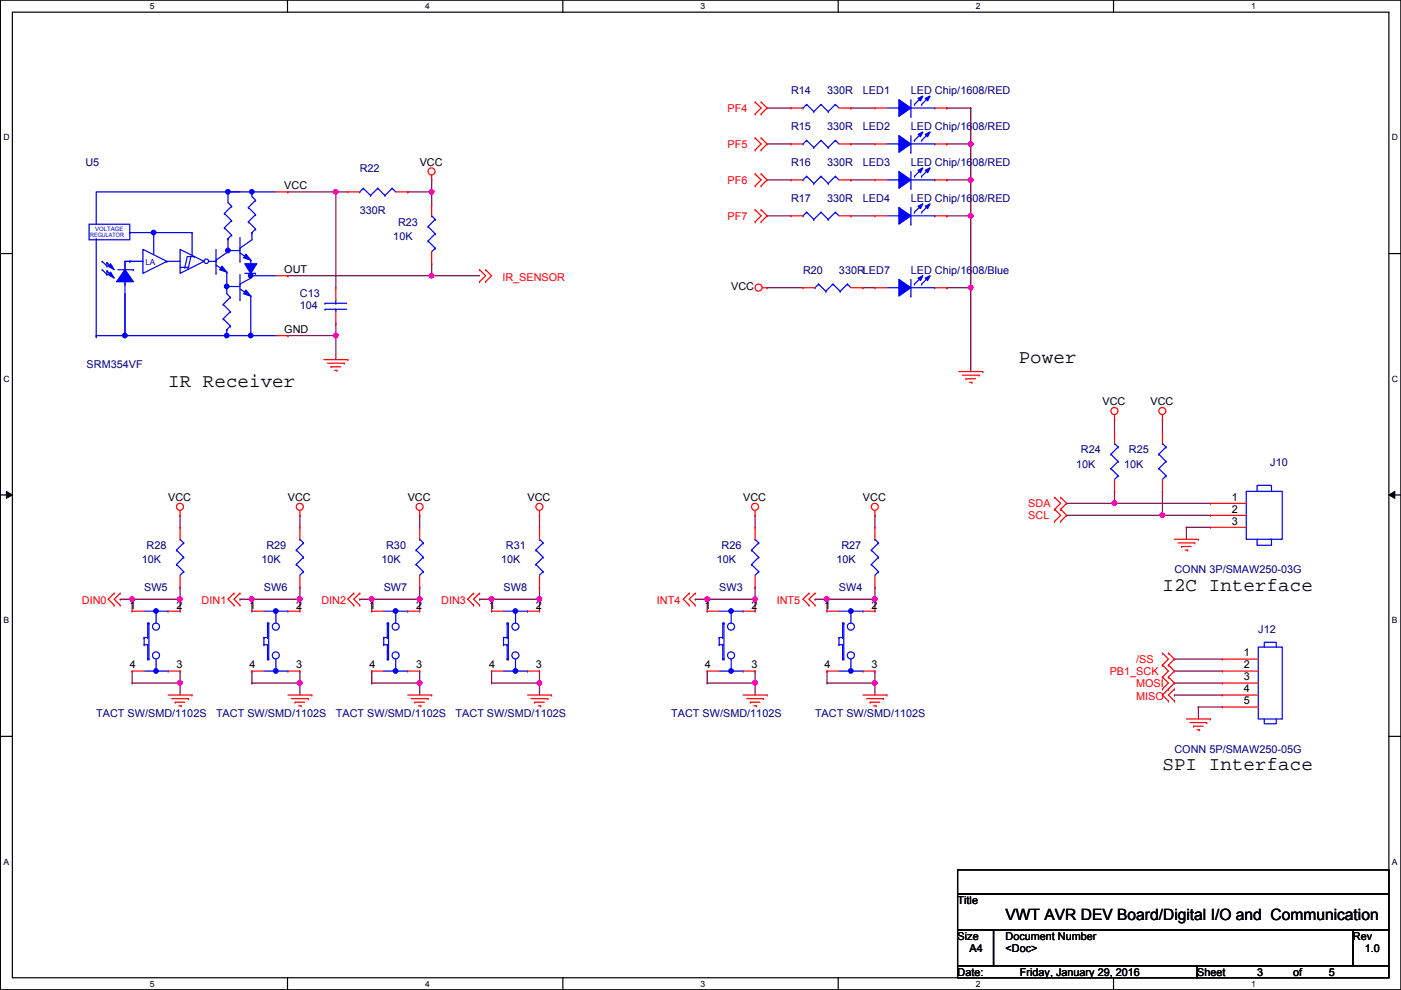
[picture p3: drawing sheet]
<svg xmlns="http://www.w3.org/2000/svg" width="297mm" height="210mm" viewBox="0 0 297 210" stroke-linecap="round" stroke-linejoin="round" font-family="sans-serif">
<path d="M.1 0h296.9v209.8h-296.9zM2.6 2.6h291.9v204.7h-291.9z" fill="none" stroke="#000" stroke-width=".25"/>
<g fill="#fff">
<path d="M31.8 .3h1v2h-1z"/>
<path d="M31.8 207.6h1v1.9h-1z"/>
</g>
<path d="M61 0v2.6M61 207.3v2.5" fill="none" stroke="#000" stroke-width=".25"/>
<g fill="#fff">
<path d="M90.1 .3h1v2h-1z"/>
<path d="M90.1 207.6h1v1.9h-1z"/>
</g>
<path d="M119.3 0v2.6M119.3 207.3v2.5" fill="none" stroke="#000" stroke-width=".25"/>
<g fill="#fff">
<path d="M148.5 .3h1v2h-1z"/>
<path d="M148.5 207.6h1v1.9h-1z"/>
</g>
<path d="M177.7 0v2.6M177.7 207.3v2.5" fill="none" stroke="#000" stroke-width=".25"/>
<g fill="#fff">
<path d="M206.9 .3h1v2h-1z"/>
<path d="M206.9 207.6h1v1.9h-1z"/>
</g>
<path d="M236.1 0v2.6M236.1 207.3v2.5" fill="none" stroke="#000" stroke-width=".25"/>
<g fill="#fff">
<path d="M265.3 .3h.9v2h-.9z"/>
<path d="M265.3 207.6h.9v1.9h-.9z"/>
<path d="M.7 28.2h1.3v1.9h-1.3z"/>
<path d="M295.1 28.2h1.3v1.9h-1.3z"/>
<path d="M.7 79.3h1.3v2h-1.3z"/>
<path d="M295.1 79.3h1.3v2h-1.3z"/>
</g>
<path d="M.1 53.8h2.5M294.5 53.8h2.5" fill="none" stroke="#000" stroke-width=".25"/>
<g fill="#fff">
<path d="M.7 130.5h1.2v2h-1.2z"/>
<path d="M295.1 130.5h1.2v2h-1.2z"/>
</g>
<path d="M.1 104.9h2.5M294.5 104.9h2.5" fill="none" stroke="#000" stroke-width=".25"/>
<path d="M1.4 104.2l1.2 .7-1.2 .8zM294.5 104.9l1.2-.7v1.5z" fill="#000"/>
<path d="M1.4 104.2l1.2 .7-1.2 .8zM294.5 104.9l1.2-.7v1.5z" fill="none" stroke="#000" stroke-width=".21"/>
<g fill="#fff">
<path d="M.7 181.7h1.2v2h-1.2z"/>
<path d="M295.1 181.7h1.2v2h-1.2z"/>
</g>
<path d="M.1 156.1h2.5M294.5 156.1h2.5" fill="none" stroke="#000" stroke-width=".25"/>
<path d="M38.2 144.8h.1M38.2 144.8v2.6" fill="none" stroke="#800040" stroke-width=".25"/>
<circle cx="38.2" cy="144.8" r=".49" fill="#f0f"/>
<circle cx="38.2" cy="144.8" r=".49" fill="none" stroke="#f0f" stroke-width=".25"/>
<path d="M28 127h.1M28 127h10.2M38.2 127h.1M38.2 127v2.6M28 142.3h.1M28 144.8h.1M28 142.3v2.5M28 144.8h10.2" fill="none" stroke="#800040" stroke-width=".25"/>
<circle cx="38.2" cy="127" r=".49" fill="#f0f"/>
<circle cx="38.2" cy="127" r=".49" fill="none" stroke="#f0f" stroke-width=".25"/>
<circle cx="28" cy="127" r=".49" fill="#f0f"/>
<circle cx="28" cy="127" r=".49" fill="none" stroke="#f0f" stroke-width=".25"/>
<path d="M38.2 109.3h.1M38.2 109.3v2.5M25.5 127h.1M25.5 127h2.5M28 127h.1M28 127v2.6M38.2 124.5h.1M38.2 124.5v2.5M63.6 144.8h.1M63.6 144.8v2.6" fill="none" stroke="#800040" stroke-width=".25"/>
<circle cx="63.6" cy="144.8" r=".49" fill="#f0f"/>
<circle cx="63.6" cy="144.8" r=".49" fill="none" stroke="#f0f" stroke-width=".25"/>
<path d="M53.4 127h.1M53.4 127h10.2M63.6 127h.1M63.6 127v2.6M53.4 142.3h.1M53.4 144.8h.1M53.4 142.3v2.5M53.4 144.8h10.2" fill="none" stroke="#800040" stroke-width=".25"/>
<circle cx="63.6" cy="127" r=".49" fill="#f0f"/>
<circle cx="63.6" cy="127" r=".49" fill="none" stroke="#f0f" stroke-width=".25"/>
<circle cx="53.4" cy="127" r=".49" fill="#f0f"/>
<circle cx="53.4" cy="127" r=".49" fill="none" stroke="#f0f" stroke-width=".25"/>
<g fill="none" stroke="#800040" stroke-width=".25">
<path d="M63.6 109.3h.1M63.6 109.3v2.5M50.9 127h.1M50.9 127h2.5M53.4 127h.1M53.4 127v2.6M63.6 124.5h.1M63.6 124.5v2.5M78.8 142.3h.1M78.8 144.8h.1M78.8 142.3v2.5M78.8 144.8h10.2"/>
<path d="M89 144.8h.1M89 144.8v2.6"/>
</g>
<circle cx="89" cy="144.8" r=".49" fill="#f0f"/>
<circle cx="89" cy="144.8" r=".49" fill="none" stroke="#f0f" stroke-width=".25"/>
<path d="M78.8 127h.1M78.8 127h10.2M89 127h.1M89 127v2.6" fill="none" stroke="#800040" stroke-width=".25"/>
<circle cx="89" cy="127" r=".49" fill="#f0f"/>
<circle cx="89" cy="127" r=".49" fill="none" stroke="#f0f" stroke-width=".25"/>
<circle cx="78.8" cy="127" r=".49" fill="#f0f"/>
<circle cx="78.8" cy="127" r=".49" fill="none" stroke="#f0f" stroke-width=".25"/>
<path d="M89 109.3h.1M89 109.3v2.5M76.3 127h.1M76.3 127h2.5M78.8 127h.1M78.8 127v2.6M89 124.5h.1M89 124.5v2.5M114.4 144.8h.1M114.4 144.8v2.6" fill="none" stroke="#800040" stroke-width=".25"/>
<circle cx="114.4" cy="144.8" r=".49" fill="#f0f"/>
<circle cx="114.4" cy="144.8" r=".49" fill="none" stroke="#f0f" stroke-width=".25"/>
<path d="M104.2 127h.1M104.2 127h10.2M114.4 127h.1M114.4 127v2.6M104.2 142.3h.1M104.2 144.8h.1M104.2 142.3v2.5M104.2 144.8h10.2" fill="none" stroke="#800040" stroke-width=".25"/>
<circle cx="114.4" cy="127" r=".49" fill="#f0f"/>
<circle cx="114.4" cy="127" r=".49" fill="none" stroke="#f0f" stroke-width=".25"/>
<circle cx="104.2" cy="127" r=".49" fill="#f0f"/>
<circle cx="104.2" cy="127" r=".49" fill="none" stroke="#f0f" stroke-width=".25"/>
<path d="M114.4 109.3h.1M114.4 109.3v2.5M101.7 127h.1M101.7 127h2.5M104.2 127h.1M104.2 127v2.6M114.4 124.5h.1M114.4 124.5v2.5M160.1 144.8h.1M160.1 144.8v2.6" fill="none" stroke="#800040" stroke-width=".25"/>
<circle cx="160.1" cy="144.8" r=".49" fill="#f0f"/>
<circle cx="160.1" cy="144.8" r=".49" fill="none" stroke="#f0f" stroke-width=".25"/>
<path d="M149.9 127h.1M149.9 127h10.2M160.1 127h.1M160.1 127v2.6M149.9 142.3h.1M149.9 144.8h.1M149.9 142.3v2.5M149.9 144.8h10.2" fill="none" stroke="#800040" stroke-width=".25"/>
<circle cx="160.1" cy="127" r=".49" fill="#f0f"/>
<circle cx="160.1" cy="127" r=".49" fill="none" stroke="#f0f" stroke-width=".25"/>
<circle cx="149.9" cy="127" r=".49" fill="#f0f"/>
<circle cx="149.9" cy="127" r=".49" fill="none" stroke="#f0f" stroke-width=".25"/>
<path d="M160.1 109.3h.1M160.1 109.3v2.5M147.4 127h.1M147.4 127h2.5M149.9 127h.1M149.9 127v2.6M160.1 124.5h.1M160.1 124.5v2.5M185.5 144.8h.1M185.5 144.8v2.6" fill="none" stroke="#800040" stroke-width=".25"/>
<circle cx="185.5" cy="144.8" r=".49" fill="#f0f"/>
<circle cx="185.5" cy="144.8" r=".49" fill="none" stroke="#f0f" stroke-width=".25"/>
<path d="M175.3 127h.1M175.3 127h10.2M185.5 127h.1M185.5 127v2.6M175.3 142.3h.1M175.3 144.8h.1M175.3 142.3v2.5M175.3 144.8h10.2" fill="none" stroke="#800040" stroke-width=".25"/>
<circle cx="185.5" cy="127" r=".49" fill="#f0f"/>
<circle cx="185.5" cy="127" r=".49" fill="none" stroke="#f0f" stroke-width=".25"/>
<circle cx="175.3" cy="127" r=".49" fill="#f0f"/>
<circle cx="175.3" cy="127" r=".49" fill="none" stroke="#f0f" stroke-width=".25"/>
<g fill="none" stroke="#800040" stroke-width=".25">
<path d="M162.6 22.9h.1M162.6 30.5h.1M162.6 38.1h.1M162.6 22.9h5.1M162.6 30.5h5.1M162.6 38.1h5.1M180.4 22.9h.1M180.4 30.5h.1M180.4 38.1h.1M180.4 22.9h5.1M180.4 30.5h5.1M180.4 38.1h5.1"/>
<path d="M200.7 22.9h.1M200.7 22.9h5.1M205.8 22.9h.1M205.8 22.9v7.6M162.6 45.8h.1M162.6 45.8h5.1M180.4 45.8h.1M180.4 45.8h5.1M200.7 45.8h.1M200.7 45.8h5.1M205.8 45.8h.1M205.8 45.8v15.2h-5.1"/>
<path d="M183 61h.1M183 61h2.5M200.7 61h.1M185.5 109.3h.1M185.5 109.3v2.5M172.8 127h.1M172.8 127h2.5M175.3 127h.1M175.3 127v2.6M185.5 124.5h.1M185.5 124.5v2.5M38.2 142.3h.1"/>
<path d="M38.2 142.3v2.5M63.6 142.3h.1M63.6 142.3v2.5M89 142.3h.1M89 142.3v2.5M114.4 142.3h.1M114.4 142.3v2.5M160.1 142.3h.1M160.1 142.3v2.5M185.5 142.3h.1M185.5 142.3v2.5"/>
</g>
<circle cx="205.8" cy="45.7" r=".49" fill="#f0f"/>
<circle cx="205.8" cy="45.7" r=".49" fill="none" stroke="#f0f" stroke-width=".25"/>
<path d="M200.7 38.1h.1M200.7 38.1h5.1M205.8 38.1h.1M205.8 38.1v7.7" fill="none" stroke="#800040" stroke-width=".25"/>
<circle cx="205.8" cy="38.1" r=".49" fill="#f0f"/>
<circle cx="205.8" cy="38.1" r=".49" fill="none" stroke="#f0f" stroke-width=".25"/>
<path d="M200.7 30.5h.1M200.7 30.5h5.1M205.8 30.5h.1M205.8 30.5v7.6" fill="none" stroke="#800040" stroke-width=".25"/>
<circle cx="205.8" cy="30.5" r=".49" fill="#f0f"/>
<circle cx="205.8" cy="30.5" r=".49" fill="none" stroke="#f0f" stroke-width=".25"/>
<path d="M236.3 88.9h.1M236.3 88.9v2.6M246.5 88.9h.1M246.5 88.9v2.6M236.3 106.7h.1M236.3 104.2h.1M236.3 104.2v2.5M236.3 106.7h20.3" fill="none" stroke="#800040" stroke-width=".25"/>
<circle cx="236.3" cy="106.7" r=".49" fill="#f0f"/>
<circle cx="236.3" cy="106.7" r=".49" fill="none" stroke="#f0f" stroke-width=".25"/>
<path d="M246.5 109.3h.1M246.5 104.2h.1M246.5 109.3h10.1M246.5 104.2v5.1" fill="none" stroke="#800040" stroke-width=".25"/>
<circle cx="246.4" cy="109.2" r=".49" fill="#f0f"/>
<circle cx="246.4" cy="109.2" r=".49" fill="none" stroke="#f0f" stroke-width=".25"/>
<g fill="none" stroke="#800040" stroke-width=".25">
<path d="M205.8 61h.1M205.8 61v17.8M251.5 111.8h.1M251.5 111.8v2.5M251.5 111.8h5.1M249 139.7h.1M249 139.7h10.2M249 142.3h.1M249 144.8h.1M249 147.4h.1M249 142.3h10.2M249 144.8h10.2"/>
<path d="M249 147.4h10.2M254.1 149.9h.1M254.1 149.9h5.1M254.1 149.9v2.5"/>
</g>
<circle cx="205.8" cy="61" r=".49" fill="#f0f"/>
<circle cx="205.8" cy="61" r=".49" fill="none" stroke="#f0f" stroke-width=".25"/>
<path d="M61 71.2h.1M61 71.2h10.2M71.2 71.2h.1M71.2 71.2v5" fill="none" stroke="#800040" stroke-width=".25"/>
<circle cx="71.2" cy="71.1" r=".49" fill="#f0f"/>
<circle cx="71.2" cy="71.1" r=".49" fill="none" stroke="#f0f" stroke-width=".25"/>
<path d="M91.5 40.7h.1M91.5 40.7v2.5" fill="none" stroke="#800040" stroke-width=".25"/>
<circle cx="91.5" cy="40.7" r=".49" fill="#f0f"/>
<circle cx="91.5" cy="40.7" r=".49" fill="none" stroke="#f0f" stroke-width=".25"/>
<path d="M71.2 40.7h.1M71.2 40.7v20.3M71.2 68.6h.1M71.2 68.6v2.6M162.6 61h.1M162.6 61h7.7M226.1 109.3h.1M226.1 106.7h.1M226.1 109.3h20.4M226.1 106.7h10.2" fill="none" stroke="#800040" stroke-width=".25"/>
<circle cx="71.2" cy="40.7" r=".49" fill="#f0f"/>
<circle cx="71.2" cy="40.7" r=".49" fill="none" stroke="#f0f" stroke-width=".25"/>
<path d="M91.5 58.5h.1M91.5 58.5h10.2" fill="none" stroke="#800040" stroke-width=".25"/>
<circle cx="91.5" cy="58.4" r=".49" fill="#f0f"/>
<circle cx="91.5" cy="58.4" r=".49" fill="none" stroke="#f0f" stroke-width=".25"/>
<path d="M91.5 38.1h.1M91.5 38.1v2.6h-5.1M61 40.7h.1M61 58.5h.1M61 40.7h12.7M71.2 40.7h.1M86.4 40.7h.1M91.5 55.9h.1M91.5 55.9v2.6h-30.5" fill="none" stroke="#800040" stroke-width=".25"/>
<g fill="none" stroke="#f00" stroke-width=".25">
<path d="M91.5 38.1h.1M91.5 37.1v1M160.1 24.2h.1M160.1 21.6h.1M160.1 31.8h.1M160.1 29.3h.1M160.1 39.4h.1M160.1 36.9h.1M160.1 21.6l1.3 1.3-1.3 1.3M160.1 29.3l1.3 1.2-1.3 1.3M160.1 36.9l1.3 1.2-1.3 1.3M161.4 21.6h.1"/>
<path d="M161.4 24.2h.1M161.4 29.3h.1M161.4 31.8h.1M161.4 36.9h.1M161.4 39.4h.1M161.4 21.6l1.2 1.3-1.2 1.3M161.4 29.3l1.2 1.2-1.2 1.3M161.4 36.9l1.2 1.2-1.2 1.3M167.7 30.5h.1M167.7 22.9h.1M167.7 30.5h2.6M167.7 22.9h2.6"/>
<path d="M177.9 30.5h2.5M177.9 22.9h2.5M180.4 30.5h.1M180.4 22.9h.1M101.7 57.2h.1M101.7 59.7h.1M101.7 57.2l1.3 1.3-1.3 1.2M103 57.2h.1M103 59.7h.1M103 57.2l1.2 1.3-1.2 1.2M160.1 47h.1M160.1 44.5h.1"/>
<path d="M160.1 44.5l1.3 1.3-1.3 1.2M161.4 44.5h.1M161.4 47h.1M161.4 44.5l1.2 1.3-1.2 1.2M68.7 76.2h5M69.4 77h3.6M70.2 77.8h.1M70.2 77.8h2M70.9 78.5h.6M71.5 78.5h.1M73 77h.1M73.7 76.2h.1"/>
<path d="M161.6 61h1M162.6 61h.1M203.3 78.8h5.1M204 79.5h3.6M207.6 79.5h.1M208.4 78.8h.1M204.8 80.3h.1M204.8 80.3h2M205.6 81.1h.5M206.1 81.1h.1M236.3 88.9h.1M236.3 87.9v1"/>
<path d="M246.5 88.9h.1M246.5 87.9v1M38.2 109.3h.1M38.2 108.2v1.1M63.6 109.3h.1M63.6 108.2v1.1M89 109.3h.1M89 111.8h.1M89 108.2v1.1M89 111.8v2.5M114.4 109.3h.1M114.4 108.2v1.1"/>
<path d="M160.1 109.3h.1M160.1 108.2v1.1M185.5 109.3h.1M185.5 108.2v1.1M223.6 110.5h.1M223.6 108h.1M223.6 105.5h.1M223.6 108l1.3 1.3-1.3 1.2M223.6 105.5l1.3 1.2-1.3 1.3M224.9 108h.1M224.9 110.5h.1M224.9 105.5h.1"/>
<path d="M224.9 108l1.2 1.3-1.2 1.2M224.9 105.5l1.2 1.2-1.2 1.3M249 114.3h5.1M249.8 115.1h3.5M250.5 115.9h.1M250.5 115.9h2.1M251.3 116.6h.5M251.8 116.6h.1M253.3 115.1h.1M254.1 114.3h.1M24.2 125.8h.1M24.2 128.3h.1"/>
<path d="M24.2 125.8l-1.3 1.2 1.3 1.3M25.5 125.8h.1M25.5 128.3h.1M25.5 125.8l-1.3 1.2 1.3 1.3M49.6 125.8h.1M49.6 128.3h.1M49.6 125.8l-1.3 1.2 1.3 1.3M50.9 125.8h.1M50.9 128.3h.1M50.9 125.8l-1.3 1.2 1.3 1.3M75 125.8h.1M75 128.3h.1"/>
<path d="M75 125.8l-1.3 1.2 1.3 1.3M76.3 125.8h.1M76.3 128.3h.1M76.3 125.8l-1.3 1.2 1.3 1.3M89 124.5h.1M89 122v2.5M100.4 125.8h.1M100.4 128.3h.1M100.4 125.8l-1.3 1.2 1.3 1.3M101.7 125.8h.1M101.7 128.3h.1M101.7 125.8l-1.3 1.2 1.3 1.3"/>
<path d="M146.1 125.8h.1M146.1 128.3h.1M146.1 125.8l-1.2 1.2 1.2 1.3M147.4 125.8h.1M147.4 128.3h.1M147.4 125.8l-1.3 1.2 1.3 1.3M171.5 125.8h.1M171.5 128.3h.1M171.5 125.8l-1.2 1.2 1.2 1.3M172.8 125.8h.1M172.8 128.3h.1M172.8 125.8l-1.3 1.2 1.3 1.3"/>
<path d="M246.5 138.5h.1M246.5 138.5l1.2 1.2-1.2 1.3M247.7 138.5h.1M247.7 138.5l1.3 1.2-1.3 1.3M35.6 147.4h5.1M36.4 148.1h3.6M37.2 148.9h.1M37.2 148.9h2M37.9 149.6h.5M38.4 149.6h.1M40 148.1h.1M40.7 147.4h.1"/>
<path d="M61 147.4h5.1M61.8 148.1h3.6M62.6 148.9h.1M62.6 148.9h2M63.3 149.6h.5M63.8 149.6h.1M65.4 148.1h.1M66.1 147.4h.1M86.4 147.4h5.1M87.2 148.1h3.6M88 148.9h.1M88 148.9h2"/>
<path d="M88.7 149.6h.5M89.2 149.6h.1M90.8 148.1h.1M91.5 147.4h.1M111.8 147.4h5.1M112.6 148.1h3.6M113.4 148.9h.1M113.4 148.9h2M114.1 149.6h.5M114.6 149.6h.1M116.2 148.1h.1M116.9 147.4h.1"/>
<path d="M157.6 147.4h5M158.3 148.1h3.6M159.1 148.9h.1M159.1 148.9h2M159.8 149.6h.6M160.4 149.6h.1M161.9 148.1h.1M162.6 147.4h.1M183 147.4h5M183.7 148.1h3.6M184.5 148.9h.1M184.5 148.9h2"/>
<path d="M185.2 149.6h.6M185.8 149.6h.1M187.3 148.1h.1M188 147.4h.1M246.5 141h.1M246.5 146.1h.1M246.5 143.6h.1M246.5 143.6l1.2 1.2-1.2 1.3M246.5 141l1.2 1.3-1.2 1.3M247.7 141h.1M247.7 143.6h.1M247.7 146.1h.1"/>
<path d="M247.7 148.6h.1M247.7 143.6l1.3 1.2-2.5 2.6 1.2 1.2M247.7 141l1.3 1.3-1.3 1.3M249 146.1h.1M249 148.6h.1M249 146.1l-1.3 1.3 1.3 1.2M251.5 152.4h5.1M252.3 153.2h3.6M253.1 154h.1M253.1 154h2M253.8 154.7h.5M254.3 154.7h.1"/>
<path d="M255.9 153.2h.1M256.6 152.4h.1"/>
<circle cx="91.5" cy="36.3" r=".75"/>
<circle cx="160.8" cy="61" r=".75"/>
<circle cx="236.3" cy="87.1" r=".75"/>
<circle cx="246.4" cy="87.1" r=".75"/>
<circle cx="38.2" cy="107.5" r=".75"/>
<circle cx="63.6" cy="107.5" r=".75"/>
<circle cx="89" cy="107.5" r=".75"/>
<circle cx="114.4" cy="107.5" r=".75"/>
<circle cx="160.1" cy="107.5" r=".75"/>
<circle cx="185.5" cy="107.5" r=".75"/>
</g>
<path d="M203 184.4h91.5v5.1h-91.5zM203 189.5h91.5v7.6h-91.5zM203 197.1h7.6v7.7h-7.6zM210.6 197.1h76.2v7.7h-76.2zM286.8 197.1h7.7v7.7h-7.7zM203 204.8h50.8v2.5h-50.8zM253.8 204.8h40.7v2.5h-40.7z" fill="none" stroke="#000" stroke-width=".25"/>
<g fill="none" stroke="#00f" stroke-width=".25">
<path d="M170.3 30.5h.1M170.3 22.9h.1M171 29.8h.1M171 22.1h.1M171 29.8l1.5 1.5M171 29.8l-.7 .7M171 22.1l1.5 1.6M171 22.1l-.7 .8M172.5 31.3h.1M172.5 23.7h.1M174.1 29.8h.1M174.1 22.1h.1"/>
<path d="M174.1 29.8l1.5 1.5M174.1 29.8l-1.6 1.5M174.1 22.1l1.5 1.6M174.1 22.1l-1.6 1.6M175.6 31.3h.1M175.6 23.7h.1M177.1 29.8h.1M177.1 22.1h.1M177.1 29.8l.8 .7M177.1 29.8l-1.5 1.5M177.1 22.1l.8 .8M177.1 22.1l-1.5 1.6"/>
<path d="M88.2 119.7h.1M88.2 116.6h.1M88.2 119.7l1.5 1.5M88.2 116.6l1.5 1.6M89 114.3h.1M89 114.3l.7 .8M89.7 118.2h.1M89.7 115.1h.1M89.7 118.2l-1.5 1.5M89.7 115.1l-1.5 1.5M89.7 121.2h.1M89.7 121.2l-.7 .8"/>
<path d="M177.9 136.7h.1M177.9 135.2h.1M177.9 136.7h.7M177.9 135.2v1.5M177.9 135.2h.7M177.9 129.6h5.1M178.6 139.7h.1M178.6 136.7h.1M178.6 135.2h.1M178.6 132.1h.1M178.6 139.7h.3M178.6 132.1v3.1"/>
<path d="M178.6 136.7v3M178.6 132.1h.3M178.9 139.7h.1M178.9 132.1h.1M178.9 132.1v7.6M180.4 129.6h.1M180.4 129.6v2.5M180.4 139.7v2.6M183 129.6h.1M177.9 142.3h5.1M180.4 142.3h.1M183 142.3h.1"/>
<circle cx="180.4" cy="132.9" r=".75"/>
<circle cx="180.4" cy="139" r=".75"/>
</g>
<circle cx="180.4" cy="142.3" r=".49" fill="#00f"/>
<circle cx="180.4" cy="142.3" r=".49" fill="none" stroke="#00f" stroke-width=".25"/>
<circle cx="180.4" cy="129.6" r=".49" fill="#00f"/>
<g fill="none" stroke="#00f" stroke-width=".25">
<path d="M188 30.5h2.6M190.6 30.5h.1M193.1 32.3h.1M193.1 28.7v3.6M193.1 30.5h5.1M198.2 30.5h.1"/>
<circle cx="180.4" cy="129.6" r=".49"/>
</g>
<path d="M175.3 129.6h.1M175.3 129.6h2.6M183 129.6h2.5M185.5 129.6h.1M175.3 142.3h.1M175.3 142.3h2.6M183 142.3h2.5M185.5 142.3h.1" fill="none" stroke="#f00" stroke-width=".25"/>
<path d="M190.6 28.7l2.5 1.8-2.5 1.8z" fill-rule="evenodd" fill="#00f"/>
<path d="M190.6 28.7l2.5 1.8-2.5 1.8z" fill="none" stroke="#00f" stroke-width=".25"/>
<path d="M196.2 28.5l1-.5-.5 1z" fill-rule="evenodd" fill="#00f"/>
<path d="M196.2 28.5l1-.5-.5 1z" fill="none" stroke="#00f" stroke-width=".25"/>
<path d="M194.6 28.5l1.1-.5-.5 1z" fill-rule="evenodd" fill="#00f"/>
<g fill="none" stroke="#00f" stroke-width=".25">
<path d="M193.9 29.8h.1M194.6 28.5l1.1-.5-.5 1zM195.4 29.8h.1M195.4 28.2l-1.5 1.6M196.9 28.2l-1.5 1.6M30.6 136.7h.1M30.6 135.2h.1M30.6 136.7h.7M30.6 135.2v1.5M30.6 135.2h.7M30.6 129.6h5M31.3 139.7h.1"/>
<path d="M31.3 136.7h.1M31.3 135.2h.1M31.3 132.1h.1M31.3 139.7h.3M31.3 132.1v3.1M31.3 136.7v3M31.3 132.1h.3M31.6 139.7h.1M31.6 132.1h.1M31.6 132.1v7.6M33.1 129.6h.1M33.1 129.6v2.5"/>
<path d="M33.1 139.7v2.6M35.6 129.6h.1M30.6 142.3h5M33.1 142.3h.1M35.6 142.3h.1"/>
<circle cx="33.1" cy="139" r=".75"/>
<circle cx="33.1" cy="132.9" r=".75"/>
</g>
<path d="M185.5 30.5h.1M185.5 30.5h2.5M198.2 30.5h2.5M200.7 30.5h.1" fill="none" stroke="#f00" stroke-width=".25"/>
<circle cx="33.1" cy="142.3" r=".49" fill="#00f"/>
<circle cx="33.1" cy="142.3" r=".49" fill="none" stroke="#00f" stroke-width=".25"/>
<circle cx="33.1" cy="129.6" r=".49" fill="#00f"/>
<g fill="none" stroke="#00f" stroke-width=".25">
<path d="M77 39.9h.1M77 39.9l1.6 1.5M77 39.9l-.7 .8M80.1 39.9h.1M80.1 39.9l1.5 1.5M80.1 39.9l-1.5 1.5M83.1 39.9h.1M83.1 39.9l.8 .8M83.1 39.9l-1.5 1.5M188 22.9h2.6M190.6 22.9h.1M193.1 24.7h.1"/>
<path d="M193.1 21.1v3.6M193.1 22.9h5.1M198.2 22.9h.1M76.3 40.7h.1M78.6 41.4h.1M81.6 41.4h.1M68.9 64.3h.1M68.9 65.6h.1M68.9 64.3h4.6M68.9 65.6h4.6M71.2 65.6h.1M71.2 64.3h.1"/>
<path d="M71.2 63.5v.8M71.2 65.6v.5"/>
<circle cx="33.1" cy="129.6" r=".49"/>
</g>
<g fill="none" stroke="#f00" stroke-width=".25">
<path d="M73.7 40.7h.1M73.7 40.7h2.6M83.9 40.7h2.5M86.4 40.7h.1M71.2 68.6h.1M71.2 61h.1M71.2 61v2.5M71.2 66.1v2.5M28 129.6h.1M28 129.6h2.6M35.6 129.6h2.6M38.2 129.6h.1"/>
<path d="M28 142.3h.1M28 142.3h2.6M35.6 142.3h2.6M38.2 142.3h.1"/>
</g>
<path d="M190.6 21.1l2.5 1.8-2.5 1.8z" fill-rule="evenodd" fill="#00f"/>
<path d="M190.6 21.1l2.5 1.8-2.5 1.8z" fill="none" stroke="#00f" stroke-width=".25"/>
<path d="M196.2 20.9l1-.5-.5 1z" fill-rule="evenodd" fill="#00f"/>
<path d="M196.2 20.9l1-.5-.5 1z" fill="none" stroke="#00f" stroke-width=".25"/>
<path d="M194.6 20.9l1.1-.5-.5 1z" fill-rule="evenodd" fill="#00f"/>
<g fill="none" stroke="#00f" stroke-width=".25">
<path d="M193.9 22.1h.1M194.6 20.9l1.1-.5-.5 1zM195.4 22.1h.1M195.4 20.6l-1.5 1.5M196.9 20.6l-1.5 1.5M90.8 51.1h.1M90.8 48h.1M90.8 51.1l1.5 1.5M90.8 48l1.5 1.6M91.5 45.8h.1M91.5 45.8l.8 .7M92.3 52.6h.1"/>
<path d="M92.3 49.6h.1M92.3 46.5h.1M92.3 52.6l-.8 .8M92.3 49.6l-1.5 1.5M92.3 46.5l-1.5 1.5M56 136.7h.1M56 135.2h.1M56 136.7h.7M56 135.2v1.5M56 135.2h.7M56 129.6h5M56.7 139.7h.1"/>
<path d="M56.7 136.7h.1M56.7 135.2h.1M56.7 132.1h.1M56.7 139.7h.3M56.7 132.1v3.1M56.7 136.7v3M56.7 132.1h.3M57 139.7h.1M57 132.1h.1M57 132.1v7.6M58.5 129.6h.1M58.5 129.6v2.5"/>
<path d="M58.5 139.7v2.6M61 129.6h.1M56 142.3h5M58.5 142.3h.1M61 142.3h.1"/>
<circle cx="58.5" cy="139" r=".75"/>
<circle cx="58.5" cy="132.9" r=".75"/>
</g>
<path d="M185.5 22.9h.1M185.5 22.9h2.5M198.2 22.9h2.5M200.7 22.9h.1M91.5 55.9h.1M91.5 43.2h.1M91.5 43.2v2.6M91.5 53.4v2.5" fill="none" stroke="#f00" stroke-width=".25"/>
<circle cx="58.5" cy="142.3" r=".49" fill="#00f"/>
<circle cx="58.5" cy="142.3" r=".49" fill="none" stroke="#00f" stroke-width=".25"/>
<circle cx="58.5" cy="129.6" r=".49" fill="#00f"/>
<g fill="none" stroke="#00f" stroke-width=".25">
<path d="M106.8 136.7h.1M106.8 135.2h.1M106.8 136.7h.7M106.8 135.2v1.5M106.8 135.2h.7M106.8 129.6h5M107.5 139.7h.1M107.5 136.7h.1M107.5 135.2h.1M107.5 132.1h.1M107.5 139.7h.3M107.5 132.1v3.1"/>
<path d="M107.5 136.7v3M107.5 132.1h.3M107.8 139.7h.1M107.8 132.1h.1M107.8 132.1v7.6M109.3 129.6h.1M109.3 129.6v2.5M109.3 139.7v2.6M111.8 129.6h.1M106.8 142.3h5M109.3 142.3h.1M111.8 142.3h.1"/>
<circle cx="58.5" cy="129.6" r=".49"/>
<circle cx="109.3" cy="132.9" r=".75"/>
<circle cx="109.3" cy="139" r=".75"/>
</g>
<path d="M53.4 129.6h.1M53.4 129.6h2.6M61 129.6h2.6M63.6 129.6h.1M53.4 142.3h.1M53.4 142.3h2.6M61 142.3h2.6M63.6 142.3h.1" fill="none" stroke="#f00" stroke-width=".25"/>
<circle cx="109.3" cy="142.3" r=".49" fill="#00f"/>
<circle cx="109.3" cy="142.3" r=".49" fill="none" stroke="#00f" stroke-width=".25"/>
<circle cx="109.3" cy="129.6" r=".49" fill="#00f"/>
<g fill="none" stroke="#00f" stroke-width=".25">
<path d="M30.3 52.9l5.1 2.5-5.1 2.6zM38.2 52.9l5.1 2.5-5.1 2.6zM44.3 55.4h1.5M45.8 55.2h.1M45.8 55.4h.1M45.8 58h.1M45.8 52.9v5.1M45.8 56.2l2.3 1.5M47.6 45.3h.1M47.6 48.3h.1M47.6 45.3l1.5 1.5M47.6 48.3l1.5 1.5"/>
<path d="M48.1 57.7h.1M48.3 50.6h.1M48.3 40.7h.1M48.3 40.7v2.3l.8 .7M48.3 50.6v2.8l-2.5 1.8M48.3 40.7h10.2M49.1 43.7h.1M49.1 46.8h.1M49.1 49.8h.1M49.1 43.7l-1.5 1.6M49.1 46.8l-1.5 1.5M49.1 49.8l-.8 .8"/>
<path d="M37.4 119.7h.1M37.4 116.6h.1M37.4 119.7l1.5 1.5M37.4 116.6l1.5 1.6M38.2 114.3h.1M38.2 114.3l.7 .8M38.9 118.2h.1M38.9 115.1h.1M38.9 118.2l-1.5 1.5M38.9 115.1l-1.5 1.5M38.9 121.2h.1M38.9 121.2l-.7 .8"/>
<circle cx="109.3" cy="129.6" r=".49"/>
</g>
<path d="M38.2 111.8h.1M38.2 111.8v2.5M38.2 124.5h.1M38.2 122v2.5M104.2 129.6h.1M104.2 129.6h2.6M111.8 129.6h2.6M114.4 129.6h.1M104.2 142.3h.1M104.2 142.3h2.6M111.8 142.3h2.6M114.4 142.3h.1" fill="none" stroke="#f00" stroke-width=".25"/>
<path d="M47.1 56.4l1 1.3-1.5-.5z" fill="#00f"/>
<g fill="none" stroke="#00f" stroke-width=".25">
<path d="M27.5 55.4h.1M30.3 55.4h-3.8v4.8M32.6 49.3h.1M32.6 49.3v4.6M35.4 55.4h.1M35.4 55.4h2.8M38.2 56.7h1.5M39.2 56.7h.1M39.7 56.7h.1M40 56.7h.1M40.5 54.4l-.5 2.3M40.7 49.3h.1"/>
<path d="M40.7 49.3v4.8M41.2 54.4h.1M41.2 54.4h-1.5l-.5 2.3M47.1 56.4l1 1.3-1.5-.5zM50.9 40.7h-30.5v6.8M50.9 52.6h.1M50.9 55.4h.1M50.9 50.3v5.1M52.7 47h.1M52.7 44h.1M52.7 47l1.5 1.6M52.7 44l1.5 1.5"/>
<path d="M53.4 49.3h.1M53.4 40.7h.1M53.4 40.7v1l.8 .8M53.4 49.3v1.5l-2.5 1.8M54.2 48.6h.1M54.2 45.5h.1M54.2 42.5h.1M54.2 48.6l-.8 .7M54.2 45.5l-1.5 1.5M54.2 42.5l-1.5 1.5M26.5 60.2h.1M26.5 71.2h.1"/>
<path d="M26.5 62.3v8.9M26.5 71.2h32"/>
</g>
<path d="M52.2 53.9l1 1.3-1.6-.5z" fill="#00f"/>
<g fill="none" stroke="#00f" stroke-width=".25">
<path d="M48.1 57.7h.1M48.1 57.7v4.6l.7 .7M48.3 53.1h.1M48.3 53.1h2.6M50.9 53.6l2.3 1.6M50.9 58.2v5.3M52.2 53.9l1 1.3-1.6-.5zM53.2 55.2h.1M53.2 59l-2.3 1.2M47.3 64.6h.1M47.3 67.6h.1M47.3 64.6l1.5 1.5"/>
<path d="M47.3 67.6l1.5 1.5M48.1 69.9h.1M48.1 60.7h.1M48.1 69.9v1.3M48.1 60.7h2.8M48.8 63h.1M48.8 66.1h.1M48.8 69.1h.1M48.8 63l-1.5 1.6M48.8 66.1l-1.5 1.5M48.8 69.1l-.7 .8M50.9 63.5h.1"/>
<path d="M50.9 60.2h.1"/>
</g>
<path d="M52.2 61.5l1 1.3-1.6-.5z" fill="#00f"/>
<path d="M50.9 61.3l2.3 1.5M52.2 61.5l1 1.3-1.6-.5zM53.2 62.8h.1" fill="none" stroke="#00f" stroke-width=".25"/>
<path d="M51.9 55.9h2.5l-1.2 2.1z" fill="#00f"/>
<g fill="none" stroke="#00f" stroke-width=".25">
<path d="M18.9 47.5h8.6v3.3h-8.6zM20.4 50.6v20.8M25 57.2h3.3M26.5 57.2l1.3 2h-2.6zM26.5 57.2h.1M26.5 55.4v1.8M26.5 59.5v11.7M27.5 49.3h.1M27.5 55.4h.1M27.5 49.3h13.2M27.5 55.4h2.8M28.3 57.2h.1"/>
<path d="M51.9 55.9h2.5l-1.2 2.1zM51.9 58h2.3M53.2 57.7h.1M53.2 56.9h.1M53.2 58.5h.1M53.2 55.2v1.7M53.2 57.7v1.3M53.2 58.5h5.3M54.2 58h.1M20.4 71.4h.1M20.4 71.2h.1M20.4 71.2h6.1"/>
<path d="M26.5 71.2h.1M53.2 71.2h.1M53.2 62.8v8.4"/>
<circle cx="43.7" cy="55.4" r=".49"/>
</g>
<path d="M26.5 57.2l1.8 2.5h-3.6z" fill="#00f"/>
<path d="M26.5 57.2l1.8 2.5h-3.6zM26.5 55.4h1.3" fill="none" stroke="#00f" stroke-width=".25"/>
<circle cx="32.6" cy="49.3" r=".49" fill="#00f"/>
<circle cx="32.6" cy="49.3" r=".49" fill="none" stroke="#00f" stroke-width=".25"/>
<circle cx="26.5" cy="71.1" r=".49" fill="#00f"/>
<circle cx="26.5" cy="71.1" r=".49" fill="none" stroke="#00f" stroke-width=".25"/>
<circle cx="48.1" cy="71.1" r=".49" fill="#00f"/>
<circle cx="48.1" cy="71.1" r=".49" fill="none" stroke="#00f" stroke-width=".25"/>
<circle cx="53.1" cy="71.1" r=".49" fill="#00f"/>
<circle cx="53.1" cy="71.1" r=".49" fill="none" stroke="#00f" stroke-width=".25"/>
<circle cx="48.1" cy="60.7" r=".49" fill="#00f"/>
<circle cx="48.1" cy="60.7" r=".49" fill="none" stroke="#00f" stroke-width=".25"/>
<circle cx="48.3" cy="53.1" r=".49" fill="#00f"/>
<circle cx="48.3" cy="53.1" r=".49" fill="none" stroke="#00f" stroke-width=".25"/>
<circle cx="53.1" cy="58.4" r=".49" fill="#00f"/>
<circle cx="53.1" cy="58.4" r=".49" fill="none" stroke="#00f" stroke-width=".25"/>
<circle cx="48.3" cy="40.7" r=".49" fill="#00f"/>
<circle cx="48.3" cy="40.7" r=".49" fill="none" stroke="#00f" stroke-width=".25"/>
<circle cx="53.4" cy="40.7" r=".49" fill="#00f"/>
<g fill="none" stroke="#00f" stroke-width=".25">
<path d="M21.7 57.2h.1M21.7 55.4h.1M21.7 57.2l1 1M21.7 55.4l1 1M22.7 58.2h.1M22.7 57.4h.1M22.7 56.4h.1M22.7 55.7h.1M22.7 55.7v.7M22.7 57.4v.8M22.7 57.4l1 1.1M22.7 55.7l1 1"/>
<circle cx="53.4" cy="40.7" r=".49"/>
</g>
<path d="M22.9 58.2l.5-.5 .8 1.3z" fill="#00f"/>
<path d="M22.9 58.2l.5-.5 .8 1.3z" fill="none" stroke="#00f" stroke-width=".25"/>
<path d="M22.9 56.4l.5-.5 .8 1.3z" fill="#00f"/>
<g fill="none" stroke="#00f" stroke-width=".25">
<path d="M22.9 56.4l.5-.5 .8 1.3zM170.3 45.8h.1M171 45h.1M171 45l1.5 1.5M171 45l-.7 .8M172.5 46.5h.1M174.1 45h.1M174.1 45l1.5 1.5M174.1 45l-1.6 1.5M175.6 46.5h.1M177.1 45h.1M177.1 45l.8 .8"/>
<path d="M177.1 45l-1.5 1.5M172.8 61h.1M173.6 60.2h.1M173.6 60.2l1.5 1.6M173.6 60.2l-.8 .8M175.1 61.8h.1M176.6 60.2h.1M176.6 60.2l1.5 1.6M176.6 60.2l-1.5 1.6M178.1 61.8h.1M179.7 60.2h.1M179.7 60.2l.7 .8"/>
<path d="M179.7 60.2l-1.6 1.6M159.3 119.7h.1M159.3 116.6h.1M159.3 119.7l1.6 1.5M159.3 116.6l1.6 1.6M160.1 114.3h.1M160.1 114.3l.8 .8M160.9 118.2h.1M160.9 115.1h.1M160.9 118.2l-1.6 1.5M160.9 115.1l-1.6 1.5M81.4 136.7h.1"/>
<path d="M81.4 135.2h.1M81.4 136.7h.7M81.4 135.2v1.5M81.4 135.2h.7M81.4 129.6h5M82.1 139.7h.1M82.1 136.7h.1M82.1 135.2h.1M82.1 132.1h.1M82.1 139.7h.3M82.1 132.1v3.1M82.1 136.7v3"/>
<path d="M82.1 132.1h.3M82.4 139.7h.1M82.4 132.1h.1M82.4 132.1v7.6M83.9 129.6h.1M83.9 129.6v2.5M83.9 139.7v2.6M86.4 129.6h.1M160.9 121.2h.1M160.9 121.2l-.8 .8M266.8 137.2h5.1v15.2h-5.1zM268.1 137.2v-1h2.5v1"/>
<path d="M81.4 142.3h5M83.9 142.3h.1M86.4 142.3h.1M268.1 152.4v1.1h2.5v-1.1"/>
<circle cx="83.9" cy="132.9" r=".75"/>
<circle cx="83.9" cy="139" r=".75"/>
</g>
<g fill="none" stroke="#f00" stroke-width=".25">
<path d="M58.5 40.7h2.5M58.5 58.5h2.5M61 40.7h.1M61 58.5h.1M167.7 45.8h.1M167.7 45.8h2.6M177.9 45.8h2.5M180.4 45.8h.1M58.5 71.2h2.5M61 71.2h.1M170.3 61h.1M170.3 61h2.5"/>
<path d="M180.4 61h2.6M183 61h.1M160.1 111.8h.1M160.1 111.8v2.5M160.1 124.5h.1M160.1 122v2.5M259.2 139.7h.1M259.2 139.7h7.6M259.2 142.3h.1M259.2 144.8h.1M259.2 147.4h.1M259.2 149.9h.1"/>
<path d="M259.2 142.3h7.6M259.2 144.8h7.6M259.2 147.4h7.6M259.2 149.9h7.6"/>
</g>
<circle cx="83.9" cy="142.3" r=".49" fill="#00f"/>
<circle cx="83.9" cy="142.3" r=".49" fill="none" stroke="#00f" stroke-width=".25"/>
<circle cx="83.9" cy="129.6" r=".49" fill="#00f"/>
<g fill="none" stroke="#00f" stroke-width=".25">
<path d="M193.1 59.2v3.6M188 61h2.6M190.6 61h.1M193.1 62.8h.1M193.1 61h5.1M198.2 61h.1"/>
<circle cx="83.9" cy="129.6" r=".49"/>
</g>
<path d="M78.8 129.6h.1M78.8 129.6h2.6M86.4 129.6h2.6M89 129.6h.1M78.8 142.3h.1M78.8 142.3h2.6M86.4 142.3h2.6M89 142.3h.1" fill="none" stroke="#f00" stroke-width=".25"/>
<path d="M190.6 59.2l2.5 1.8-2.5 1.8z" fill-rule="evenodd" fill="#00f"/>
<path d="M190.6 59.2l2.5 1.8-2.5 1.8z" fill="none" stroke="#00f" stroke-width=".25"/>
<path d="M196.2 59l1-.5-.5 1z" fill-rule="evenodd" fill="#00f"/>
<path d="M196.2 59l1-.5-.5 1z" fill="none" stroke="#00f" stroke-width=".25"/>
<path d="M194.6 59l1.1-.5-.5 1z" fill-rule="evenodd" fill="#00f"/>
<path d="M188 45.8h2.6M190.6 45.8h.1M193.1 47.5h.1M193.1 44v3.5M193.1 45.8h5.1M194.6 59l1.1-.5-.5 1zM195.4 58.7l-1.5 1.5M196.9 58.7l-1.5 1.5M198.2 45.8h.1M193.9 60.2h.1M195.4 60.2h.1" fill="none" stroke="#00f" stroke-width=".25"/>
<path d="M185.5 61h.1M185.5 61h2.5M198.2 61h2.5M200.7 61h.1" fill="none" stroke="#f00" stroke-width=".25"/>
<path d="M190.6 44l2.5 1.8-2.5 1.7z" fill-rule="evenodd" fill="#00f"/>
<path d="M190.6 44l2.5 1.8-2.5 1.7z" fill="none" stroke="#00f" stroke-width=".25"/>
<path d="M196.2 43.7l1-.5-.5 1z" fill-rule="evenodd" fill="#00f"/>
<path d="M196.2 43.7l1-.5-.5 1z" fill="none" stroke="#00f" stroke-width=".25"/>
<path d="M194.6 43.7l1.1-.5-.5 1z" fill-rule="evenodd" fill="#00f"/>
<g fill="none" stroke="#00f" stroke-width=".25">
<path d="M170.3 38.1h.1M171 37.4h.1M171 37.4l1.5 1.5M171 37.4l-.7 .7M172.5 38.9h.1M174.1 37.4h.1M174.1 37.4l1.5 1.5M174.1 37.4l-1.6 1.5M175.6 38.9h.1M177.1 37.4h.1M177.1 37.4l.8 .7M177.1 37.4l-1.5 1.5"/>
<path d="M188 38.1h2.6M190.6 38.1h.1M193.1 39.9h.1M193.1 36.4v3.5M193.1 38.1h5.1M198.2 38.1h.1M193.9 45h.1M194.6 43.7l1.1-.5-.5 1zM195.4 45h.1M195.4 43.5l-1.5 1.5M196.9 43.5l-1.5 1.5M245.7 99.4h.1"/>
<path d="M245.7 96.3h.1M245.7 99.4l1.5 1.5M245.7 96.3l1.5 1.5M246.5 94h.1M246.5 94l.7 .8M247.2 97.8h.1M247.2 94.8h.1M247.2 97.8l-1.5 1.6M247.2 94.8l-1.5 1.5M184.7 119.7h.1M184.7 116.6h.1M184.7 119.7l1.6 1.5"/>
<path d="M184.7 116.6l1.6 1.6M185.5 114.3h.1M185.5 114.3l.8 .8M186.3 118.2h.1M186.3 115.1h.1M186.3 118.2l-1.6 1.5M186.3 115.1l-1.6 1.5M247.2 100.9h.1M247.2 100.9l-.7 .7M186.3 121.2h.1M186.3 121.2l-.8 .8"/>
</g>
<g fill="none" stroke="#f00" stroke-width=".25">
<path d="M167.7 38.1h.1M167.7 38.1h2.6M177.9 38.1h2.5M180.4 38.1h.1M185.5 45.8h.1M185.5 45.8h2.5M198.2 45.8h2.5M200.7 45.8h.1M246.5 91.5h.1M246.5 91.5v2.5M185.5 111.8h.1M185.5 111.8v2.5"/>
<path d="M246.5 104.2h.1M246.5 101.6v2.6M185.5 124.5h.1M185.5 122v2.5"/>
</g>
<path d="M190.6 36.4l2.5 1.7-2.5 1.8z" fill-rule="evenodd" fill="#00f"/>
<path d="M190.6 36.4l2.5 1.7-2.5 1.8z" fill="none" stroke="#00f" stroke-width=".25"/>
<path d="M196.2 36.1l1-.5-.5 1z" fill-rule="evenodd" fill="#00f"/>
<path d="M196.2 36.1l1-.5-.5 1z" fill="none" stroke="#00f" stroke-width=".25"/>
<path d="M194.6 36.1l1.1-.5-.5 1z" fill-rule="evenodd" fill="#00f"/>
<g fill="none" stroke="#00f" stroke-width=".25">
<path d="M193.9 37.4h.1M194.6 36.1l1.1-.5-.5 1zM195.4 37.4h.1M195.4 35.9l-1.5 1.5M196.9 35.9l-1.5 1.5M235.5 99.4h.1M235.5 96.3h.1M235.5 99.4l1.6 1.5M235.5 96.3l1.6 1.5M236.3 94h.1M236.3 94l.8 .8M237.1 97.8h.1"/>
<path d="M237.1 94.8h.1M237.1 97.8l-1.6 1.6M237.1 94.8l-1.6 1.5M62.8 119.7h.1M62.8 116.6h.1M62.8 119.7l1.5 1.5M62.8 116.6l1.5 1.6M63.6 114.3h.1M63.6 114.3l.7 .8M64.3 118.2h.1M64.3 115.1h.1M64.3 118.2l-1.5 1.5"/>
<path d="M64.3 115.1l-1.5 1.5M113.6 119.7h.1M113.6 116.6h.1M113.6 119.7l1.5 1.5M113.6 116.6l1.5 1.6M114.4 114.3h.1M114.4 114.3l.7 .8M115.1 118.2h.1M115.1 115.1h.1M115.1 118.2l-1.5 1.5M115.1 115.1l-1.5 1.5M237.1 100.9h.1"/>
<path d="M237.1 100.9l-.8 .7M64.3 121.2h.1M64.3 121.2l-.7 .8M115.1 121.2h.1M115.1 121.2l-.7 .8M152.5 136.7h.1M152.5 135.2h.1M152.5 136.7h.7M152.5 135.2v1.5M152.5 135.2h.7M152.5 129.6h5.1M153.2 139.7h.1"/>
<path d="M153.2 136.7h.1M153.2 135.2h.1M153.2 132.1h.1M153.2 139.7h.3M153.2 132.1v3.1M153.2 136.7v3M153.2 132.1h.3M153.5 139.7h.1M153.5 132.1h.1M153.5 132.1v7.6M155 129.6h.1M155 129.6v2.5"/>
<path d="M155 139.7v2.6M157.6 129.6h.1M152.5 142.3h5.1M155 142.3h.1M157.6 142.3h.1"/>
<circle cx="155" cy="132.9" r=".75"/>
<circle cx="155" cy="139" r=".75"/>
</g>
<g fill="none" stroke="#f00" stroke-width=".25">
<path d="M185.5 38.1h.1M185.5 38.1h2.5M198.2 38.1h2.5M200.7 38.1h.1M236.3 91.5h.1M236.3 91.5v2.5M63.6 111.8h.1M63.6 111.8v2.5M114.4 111.8h.1M114.4 111.8v2.5M236.3 104.2h.1M236.3 101.6v2.6"/>
<path d="M63.6 124.5h.1M63.6 122v2.5M114.4 124.5h.1M114.4 122v2.5"/>
</g>
<circle cx="155" cy="142.3" r=".49" fill="#00f"/>
<circle cx="155" cy="142.3" r=".49" fill="none" stroke="#00f" stroke-width=".25"/>
<circle cx="155" cy="129.6" r=".49" fill="#00f"/>
<g fill="none" stroke="#00f" stroke-width=".25">
<path d="M264.2 104.2h7.7v10.1h-7.7zM266.5 114.3v1.3h3.1v-1.3h-.3M266.8 104.2h-.3v-1.3h3.1v1.3"/>
<circle cx="155" cy="129.6" r=".49"/>
</g>
<g fill="none" stroke="#f00" stroke-width=".25">
<path d="M256.6 106.7h.1M256.6 109.3h.1M256.6 111.8h.1M256.6 106.7h7.6M256.6 109.3h7.6M256.6 111.8h7.6M149.9 129.6h.1M149.9 129.6h2.6M157.6 129.6h2.5M160.1 129.6h.1M149.9 142.3h.1M149.9 142.3h2.6"/>
<path d="M157.6 142.3h2.5M160.1 142.3h.1"/>
</g>
<circle cx="38.2" cy="144.8" r=".49" fill="#f0f"/>
<circle cx="38.2" cy="144.8" r=".49" fill="none" stroke="#f0f" stroke-width=".25"/>
<circle cx="38.2" cy="127" r=".49" fill="#f0f"/>
<circle cx="38.2" cy="127" r=".49" fill="none" stroke="#f0f" stroke-width=".25"/>
<circle cx="28" cy="127" r=".49" fill="#f0f"/>
<circle cx="28" cy="127" r=".49" fill="none" stroke="#f0f" stroke-width=".25"/>
<circle cx="63.6" cy="144.8" r=".49" fill="#f0f"/>
<circle cx="63.6" cy="144.8" r=".49" fill="none" stroke="#f0f" stroke-width=".25"/>
<circle cx="63.6" cy="127" r=".49" fill="#f0f"/>
<circle cx="63.6" cy="127" r=".49" fill="none" stroke="#f0f" stroke-width=".25"/>
<circle cx="53.4" cy="127" r=".49" fill="#f0f"/>
<circle cx="53.4" cy="127" r=".49" fill="none" stroke="#f0f" stroke-width=".25"/>
<circle cx="89" cy="144.8" r=".49" fill="#f0f"/>
<circle cx="89" cy="144.8" r=".49" fill="none" stroke="#f0f" stroke-width=".25"/>
<circle cx="89" cy="127" r=".49" fill="#f0f"/>
<circle cx="89" cy="127" r=".49" fill="none" stroke="#f0f" stroke-width=".25"/>
<circle cx="78.8" cy="127" r=".49" fill="#f0f"/>
<circle cx="78.8" cy="127" r=".49" fill="none" stroke="#f0f" stroke-width=".25"/>
<circle cx="114.4" cy="144.8" r=".49" fill="#f0f"/>
<circle cx="114.4" cy="144.8" r=".49" fill="none" stroke="#f0f" stroke-width=".25"/>
<circle cx="114.4" cy="127" r=".49" fill="#f0f"/>
<circle cx="114.4" cy="127" r=".49" fill="none" stroke="#f0f" stroke-width=".25"/>
<circle cx="104.2" cy="127" r=".49" fill="#f0f"/>
<circle cx="104.2" cy="127" r=".49" fill="none" stroke="#f0f" stroke-width=".25"/>
<circle cx="160.1" cy="144.8" r=".49" fill="#f0f"/>
<circle cx="160.1" cy="144.8" r=".49" fill="none" stroke="#f0f" stroke-width=".25"/>
<circle cx="160.1" cy="127" r=".49" fill="#f0f"/>
<circle cx="160.1" cy="127" r=".49" fill="none" stroke="#f0f" stroke-width=".25"/>
<circle cx="149.9" cy="127" r=".49" fill="#f0f"/>
<circle cx="149.9" cy="127" r=".49" fill="none" stroke="#f0f" stroke-width=".25"/>
<circle cx="185.5" cy="144.8" r=".49" fill="#f0f"/>
<circle cx="185.5" cy="144.8" r=".49" fill="none" stroke="#f0f" stroke-width=".25"/>
<circle cx="185.5" cy="127" r=".49" fill="#f0f"/>
<circle cx="185.5" cy="127" r=".49" fill="none" stroke="#f0f" stroke-width=".25"/>
<circle cx="175.3" cy="127" r=".49" fill="#f0f"/>
<circle cx="175.3" cy="127" r=".49" fill="none" stroke="#f0f" stroke-width=".25"/>
<circle cx="205.8" cy="45.7" r=".49" fill="#f0f"/>
<circle cx="205.8" cy="45.7" r=".49" fill="none" stroke="#f0f" stroke-width=".25"/>
<circle cx="205.8" cy="38.1" r=".49" fill="#f0f"/>
<circle cx="205.8" cy="38.1" r=".49" fill="none" stroke="#f0f" stroke-width=".25"/>
<circle cx="205.8" cy="30.5" r=".49" fill="#f0f"/>
<circle cx="205.8" cy="30.5" r=".49" fill="none" stroke="#f0f" stroke-width=".25"/>
<circle cx="236.3" cy="106.7" r=".49" fill="#f0f"/>
<circle cx="236.3" cy="106.7" r=".49" fill="none" stroke="#f0f" stroke-width=".25"/>
<circle cx="246.4" cy="109.2" r=".49" fill="#f0f"/>
<circle cx="246.4" cy="109.2" r=".49" fill="none" stroke="#f0f" stroke-width=".25"/>
<circle cx="205.8" cy="61" r=".49" fill="#f0f"/>
<circle cx="205.8" cy="61" r=".49" fill="none" stroke="#f0f" stroke-width=".25"/>
<circle cx="71.2" cy="71.1" r=".49" fill="#f0f"/>
<circle cx="71.2" cy="71.1" r=".49" fill="none" stroke="#f0f" stroke-width=".25"/>
<circle cx="91.5" cy="40.7" r=".49" fill="#f0f"/>
<circle cx="91.5" cy="40.7" r=".49" fill="none" stroke="#f0f" stroke-width=".25"/>
<circle cx="71.2" cy="40.7" r=".49" fill="#f0f"/>
<circle cx="71.2" cy="40.7" r=".49" fill="none" stroke="#f0f" stroke-width=".25"/>
<circle cx="91.5" cy="58.4" r=".49" fill="#f0f"/>
<circle cx="91.5" cy="58.4" r=".49" fill="none" stroke="#f0f" stroke-width=".25"/>
<g font-size="4.1">
<text x="216" y="77">Power</text>
<text x="35.6" y="82">IR Receiver</text>
<text x="246.5" y="125.2">I2C Interface</text>
<text x="246.5" y="163.3">SPI Interface</text>
</g>
<text font-size="3.3" x="213.2" y="195">VWT AVR DEV Board/Digital I/O and Communication</text>
<g font-size="2.3" fill="#f00">
<text x="154.3" y="23.7">PF4</text>
<text x="154.3" y="31.3">PF5</text>
<text x="154.3" y="38.9">PF6</text>
<text x="154.3" y="46.6">PF7</text>
<text x="106.5" y="59.5">IR_SENSOR</text>
<text x="218" y="107.5">SDA</text>
<text x="218" y="110.1">SCL</text>
<text x="17.4" y="128.1">DIN0</text>
<text x="42.8" y="128.1">DIN1</text>
<text x="68.2" y="128.1">DIN2</text>
<text x="93.6" y="128.1">DIN3</text>
<text x="139.3" y="128.1">INT4</text>
<text x="164.7" y="128.1">INT5</text>
<text x="235.3" y="143.1">PB1_SCK</text>
<text x="240.9" y="140.5">/SS</text>
<text x="240.9" y="145.6">MOSI</text>
<text x="240.9" y="148.4">MISO</text>
</g>
<g font-size="2.3" fill="#000080">
<text x="167.7" y="19.9">R14</text>
<text x="175.3" y="19.9">330R</text>
<text x="183" y="19.9">LED1</text>
<text x="193.1" y="19.9">LED Chip/1608/RED</text>
<text x="167.7" y="27.5">R15</text>
<text x="175.3" y="27.5">330R</text>
<text x="183" y="27.5">LED2</text>
<text x="193.1" y="27.5">LED Chip/1608/RED</text>
<text x="18.1" y="35.1">U5</text>
<text x="167.7" y="35.1">R16</text>
<text x="175.3" y="35.1">330R</text>
<text x="183" y="35.1">LED3</text>
<text x="193.1" y="35.1">LED Chip/1608/RED</text>
<text x="76.3" y="36.4">R22</text>
<text x="76.3" y="45.3">330R</text>
<text x="84.4" y="47.8">R23</text>
<text x="167.7" y="42.8">R17</text>
<text x="175.3" y="42.8">330R</text>
<text x="183" y="42.8">LED4</text>
<text x="193.1" y="42.8">LED Chip/1608/RED</text>
<text x="83.4" y="50.9">10K</text>
<text x="170.3" y="58">R20</text>
<text x="177.9" y="58">330RLED7</text>
<text x="193.1" y="58">LED Chip/1608/Blue</text>
<text x="63.6" y="63.1">C13</text>
<text x="63.6" y="65.6">104</text>
<text x="18.4" y="78.1">SRM354VF</text>
<text x="228.2" y="99.1">10K</text>
<text x="229.2" y="96.1">R24</text>
<text x="238.3" y="99.1">10K</text>
<text x="239.3" y="96.1">R25</text>
<text x="269.3" y="98.9">J10</text>
<text x="30.1" y="119.5">10K</text>
<text x="31.1" y="116.4">R28</text>
<text x="55.5" y="119.5">10K</text>
<text x="56.5" y="116.4">R29</text>
<text x="80.9" y="119.5">10K</text>
<text x="81.9" y="116.4">R30</text>
<text x="106.3" y="119.5">10K</text>
<text x="107.3" y="116.4">R31</text>
<text x="152" y="119.5">10K</text>
<text x="153" y="116.4">R26</text>
<text x="177.4" y="119.5">10K</text>
<text x="178.4" y="116.4">R27</text>
<text x="30.6" y="125.3">SW5</text>
<text x="56" y="125.3">SW6</text>
<text x="81.4" y="125.3">SW7</text>
<text x="106.8" y="125.3">SW8</text>
<text x="152.5" y="125.3">SW3</text>
<text x="177.9" y="125.3">SW4</text>
<text x="249" y="121.5">CONN 3P/SMAW250-03G</text>
<text x="266.8" y="134.2">J12</text>
<text x="20.4" y="152">TACT SW/SMD/1102S</text>
<text x="45.8" y="152">TACT SW/SMD/1102S</text>
<text x="71.2" y="152">TACT SW/SMD/1102S</text>
<text x="96.6" y="152">TACT SW/SMD/1102S</text>
<text x="142.3" y="152">TACT SW/SMD/1102S</text>
<text x="172.8" y="152">TACT SW/SMD/1102S</text>
<text x="249" y="159.6">CONN 5P/SMAW250-05G</text>
</g>
<g font-size="2.3">
<text x="89" y="35.1">VCC</text>
<text x="60.3" y="40.1">VCC</text>
<text x="60.3" y="57.9">OUT</text>
<text x="155" y="61.6">VCC</text>
<text x="60.3" y="70.6">GND</text>
<text x="233.8" y="85.9">VCC</text>
<text x="243.9" y="85.9">VCC</text>
<text x="35.6" y="106.3">VCC</text>
<text x="61" y="106.3">VCC</text>
<text x="86.4" y="106.3">VCC</text>
<text x="111.8" y="106.3">VCC</text>
<text x="157.6" y="106.3">VCC</text>
<text x="183" y="106.3">VCC</text>
<text x="261.2" y="106.2">1</text>
<text x="261.2" y="108.7">2</text>
<text x="261.2" y="111.3">3</text>
<text x="27.5" y="129">1</text>
<text x="37.4" y="129">2</text>
<text x="52.9" y="129">1</text>
<text x="62.8" y="129">2</text>
<text x="78.3" y="129">1</text>
<text x="88.2" y="129">2</text>
<text x="103.7" y="129">1</text>
<text x="113.6" y="129">2</text>
<text x="149.4" y="129">1</text>
<text x="159.3" y="129">2</text>
<text x="174.8" y="129">1</text>
<text x="184.7" y="129">2</text>
<text x="27.5" y="141.7">4</text>
<text x="37.4" y="141.7">3</text>
<text x="52.9" y="141.7">4</text>
<text x="62.8" y="141.7">3</text>
<text x="78.3" y="141.7">4</text>
<text x="88.2" y="141.7">3</text>
<text x="103.7" y="141.7">4</text>
<text x="113.6" y="141.7">3</text>
<text x="149.4" y="141.7">4</text>
<text x="159.3" y="141.7">3</text>
<text x="174.8" y="141.7">4</text>
<text x="184.7" y="141.7">3</text>
<text x="263.7" y="139.2">1</text>
<text x="263.7" y="141.7">2</text>
<text x="263.7" y="144.3">3</text>
<text x="263.7" y="146.8">4</text>
<text x="263.7" y="149.4">5</text>
<text x="203" y="191.6">Title</text>
<text x="203" y="199.2">Size</text>
<text x="205.6" y="201.8">A4</text>
<text x="213.2" y="199.2">Document Number</text>
<text x="213.2" y="201.8">&lt;Doc&gt;</text>
<text x="286.8" y="199.2">Rev</text>
<text x="289.4" y="201.8">1.0</text>
<text x="203" y="206.8">Date:</text>
<text x="216.2" y="206.8">Friday, January 29, 2016</text>
<text x="253.8" y="206.8">Sheet</text>
<text x="266.5" y="206.8">3</text>
<text x="274.1" y="206.8">of</text>
<text x="281.8" y="206.8">5</text>
</g>
<g font-size="1.8">
<text x="31.8" y="1.9">5</text>
<text x="90.1" y="1.9">4</text>
<text x="148.5" y="1.9">3</text>
<text x="206.9" y="1.9">2</text>
<text x="265.3" y="1.9">1</text>
<text x=".7" y="29.8">D</text>
<text x="295.1" y="29.8">D</text>
<text x=".7" y="80.9">C</text>
<text x="295.1" y="80.9">C</text>
<text x=".7" y="132.1">B</text>
<text x="295.1" y="132.1">B</text>
<text x=".7" y="183.3">A</text>
<text x="295.1" y="183.3">A</text>
<text x="31.8" y="209.2">5</text>
<text x="90.1" y="209.2">4</text>
<text x="148.5" y="209.2">3</text>
<text x="206.9" y="209.2">2</text>
<text x="265.3" y="209.2">1</text>
</g>
<text font-size="1.8" fill="#00f" x="30.8" y="56.3">LA</text>
<g font-size="1.3" fill="#00f">
<text x="19.1" y="50.2">REGULATOR</text>
<text x="20.1" y="49">VOLTAGE</text>
</g>
</svg>
